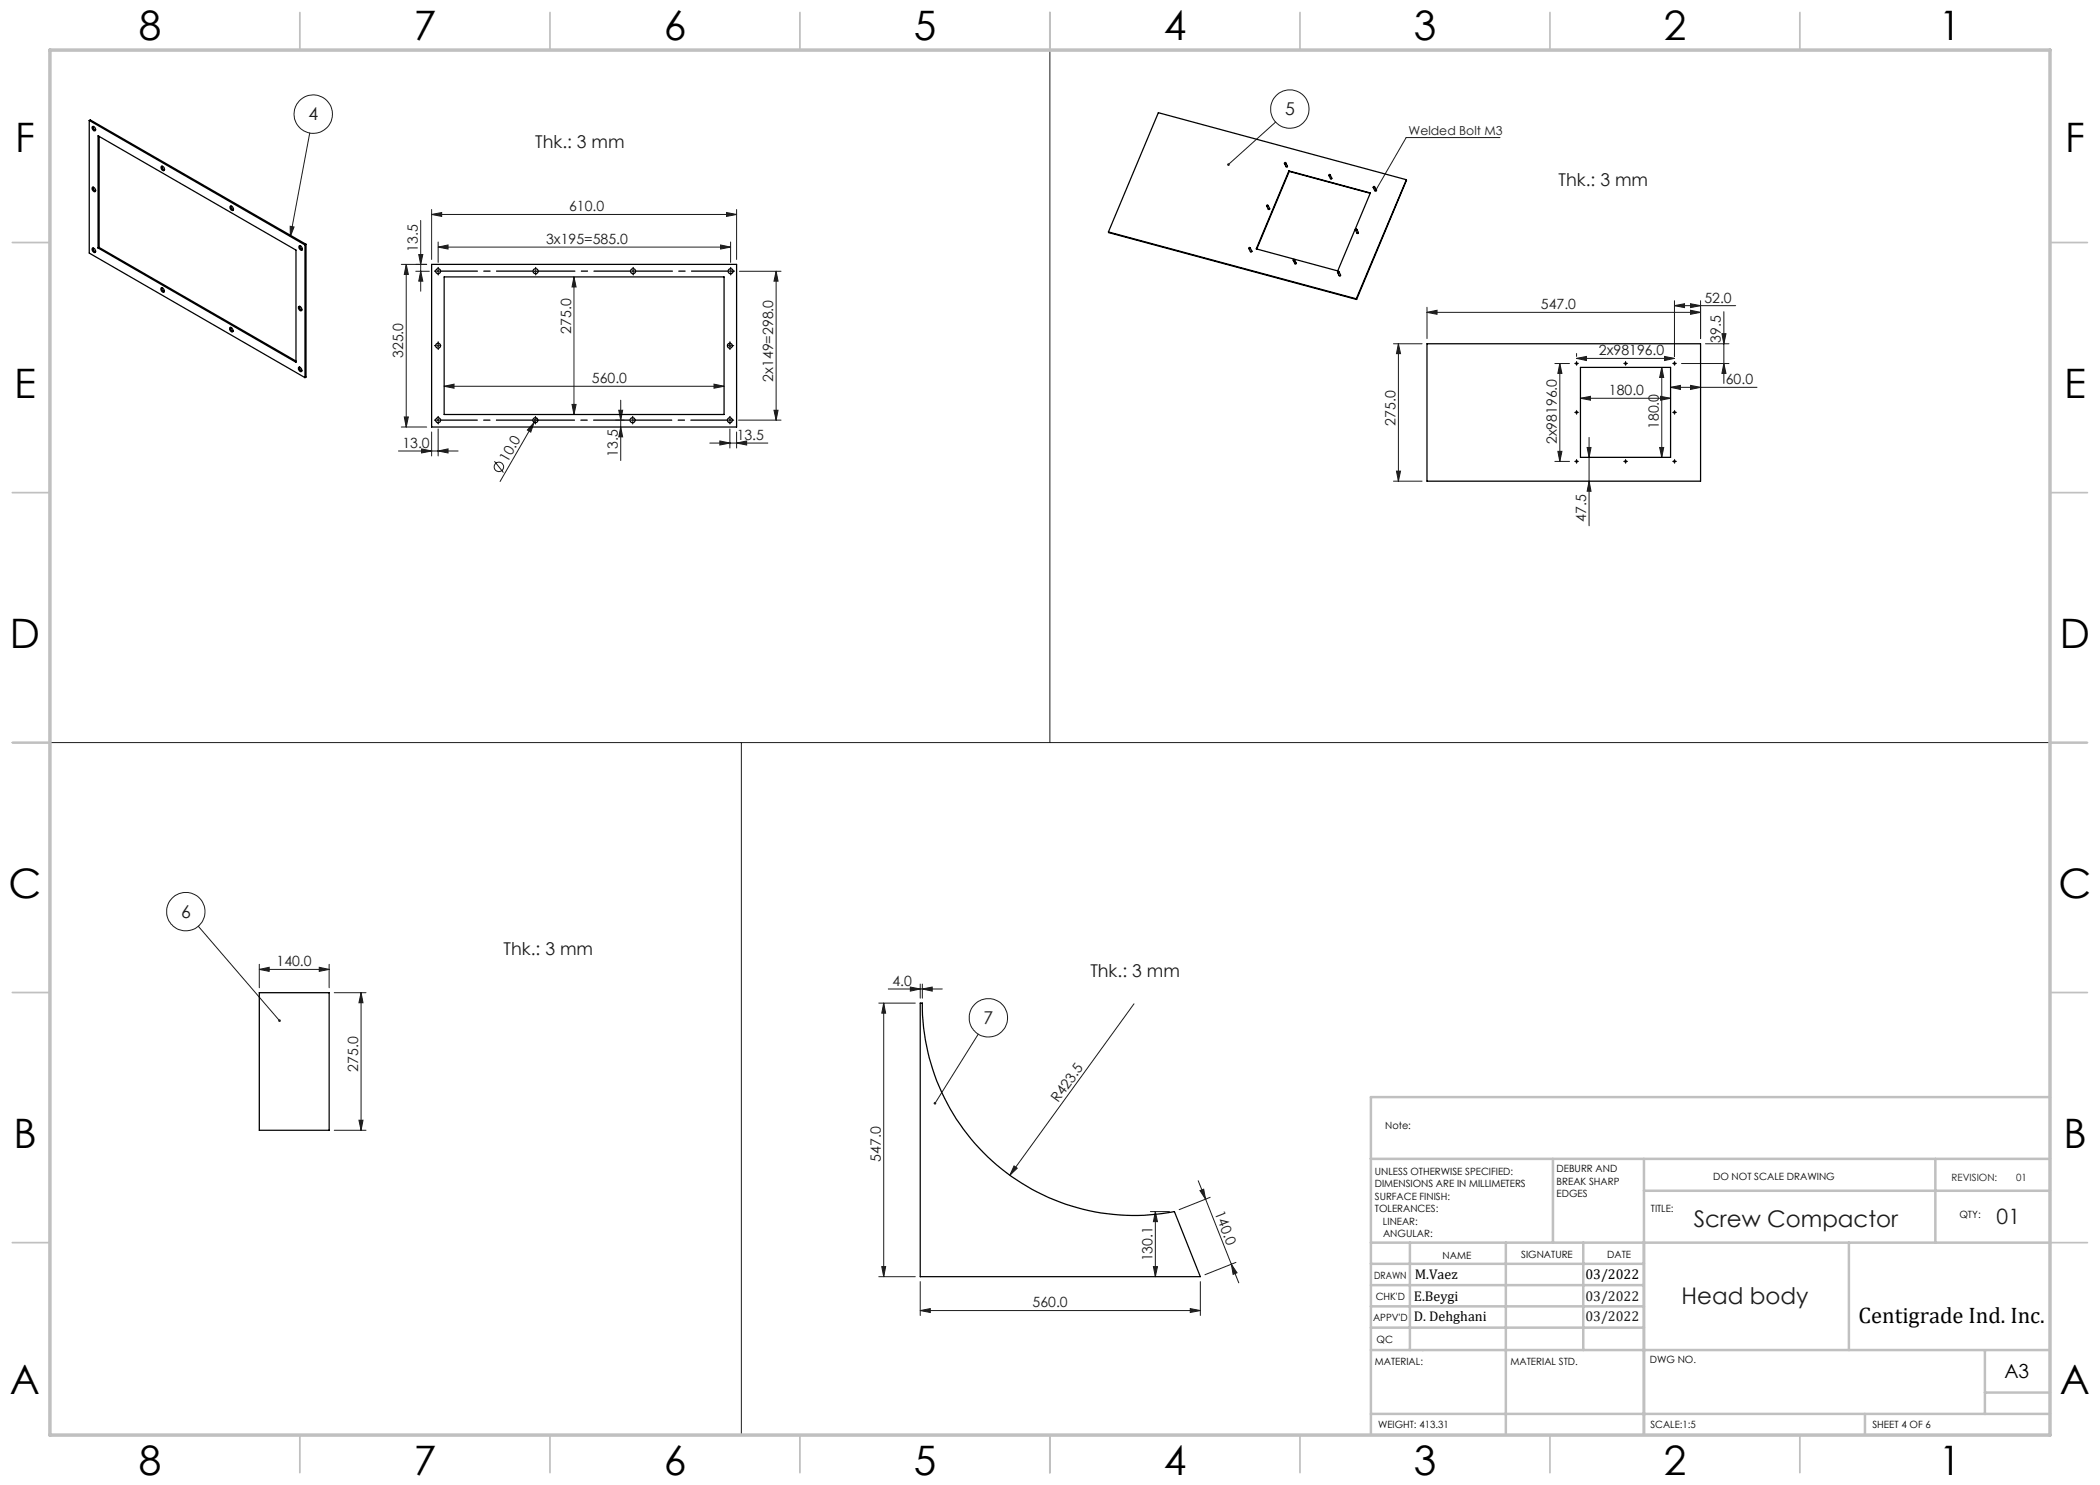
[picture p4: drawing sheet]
<svg xmlns="http://www.w3.org/2000/svg" width="420mm" height="297mm" viewBox="0 0 420 297" stroke-linecap="round" stroke-linejoin="round" font-family="sans-serif">
<g fill="none" stroke="#191924" stroke-width=".2">
<path d="M210 10v138.5M61.9 26.6l-3.8 20.7M255.1 24.4l-9.4 8.5M300 27.5h-18.8l-6 10.5M58 45.3l.8 .1-.7 1.9zM80.3 52.9h5M81.2 52.9v32.5M81.2 52.9l.5 2h-.8zM83.1 54.3h2.8M83.7 50.9h.9l-.5 2zM84.1 44.1v14.1M84.1 54.3l.5 1.9h-.9z"/>
<path d="M86.3 42.9l2-.4v.8zM86.3 41.9v10M86.3 42.9h61M87.6 49.4l2-.4v.8zM87.6 48.4v4.1M87.6 49.4h58.5M106.9 54.3h.5M107.1 54v.5M114.8 55.4v27.5M114.8 55.4l.4 2h-.8zM144.1 49l2 .4-2 .4zM145.3 42.5l2 .4-2 .4z"/>
<path d="M146.1 48.4v4.1M147.3 41.9v10M147.9 54.3h8.3M155.2 54.3l.4 1.9h-.8zM155.2 54.3v29.7M88.8 77.3l2-.5v.8zM88.8 77.3h56M142.8 76.8l2 .5-2 .3zM145.7 69.1h.5M146 68.9v.5M278.7 68.8h5.7M279.7 68.8l.4 1.9h-.8z"/>
<path d="M279.7 68.8v27.4M285.4 62.5l2-.4v.8zM285.4 61.5v6.2M285.4 62.5h54.7M311 72.7h2.9M312 72.7l.4 2h-.8zM312 72.7v19.6M315.1 72.7h.5M315.3 72.4v.6M315.3 71.7l2-.4v.8zM315.3 70.7v.6M315.3 71.7h19.6"/>
<path d="M316.1 79.7l2-.4v.7zM316.1 79.7h18M324.9 72.7h.5M325.1 72.4v.6M332.1 79.3l2 .4-2 .3zM332.4 73.5l.3 2h-.8zM332.4 73.5v18M332.9 71.3l2 .4-2 .4zM334.1 77.5l2-.4v.8zM334.1 77.5h17.3M334.6 72.7h.5M334.9 72.4v.6"/>
<path d="M334.9 61.1l2-.4v.8zM334.9 60.1v11.2M334.9 61.1h12.2M336.3 72.7h9.5M338.1 62.1l2 .4-2 .4zM338.1 60.7l2 .4-2 .4zM338.1 77.1l2 .4-2 .4zM340.1 60.1v7.6M341.1 68.8h4.7M344.4 66.7h.8l-.4 2.1zM344.8 72.7l.4 2h-.8zM344.8 62.3v14.4"/>
<path d="M79.7 90.2h11.9M80.3 85.4h5M80.9 83.4h.8l-.5 2zM84.3 89.8l2 .4-2 .4zM86.3 86.4v4.8M87.6 90.2l2-.4v.8zM87.6 85.8v5.4M98.9 92.2l1.8 2.3M106.8 84h.5M106.8 84.5l-.6 1.9-.7-.4zM106.8 84.5l-6.8 11.8M107.1 83.8v.5"/>
<path d="M107.3 83.6l-.5 .9M114.4 80.9h.8l-.4 2zM123.2 84h1.6M123.8 82.1h.7l-.4 1.9zM124.1 80v12.1M124.1 85.4l.4 2h-.7zM142 88.6h11.6M144 88.2l2 .4-2 .4zM146 85.8v3.8M147.3 88.6l2-.4v.8zM147.3 86.4v3.2M147.7 84h8.5"/>
<path d="M154.8 82.1h.8l-.4 1.9zM278.7 96.2h5.7M279.3 94.2h.8l-.4 2zM311 92.3h2.9M311.6 90.3h.8l-.4 2zM315.1 92.3h.5M315.1 82.5h.5M315.3 82.2v.5M315.3 92v.5M317.4 89.5h.8l-.4 2zM317.8 96.2l.4 2h-.8zM317.8 87.5v17.7"/>
<path d="M324.9 92.3h.5M325.1 92v.5M331.9 89.5h.8l-.3 2zM334.6 92.3h.5M334.6 82.5h.5M334.9 82.2v.5M334.9 92v.5M10 148.5h400M148.3 148.5v138.3M39.7 185.2l16.2 18.9M51.9 193.9l1.9-.4v.8zM51.9 192.9v4.7"/>
<path d="M51.9 193.9h13.9M63.9 193.5l1.9 .4-1.9 .4zM65.8 192.9v4.7M66.9 198.5h6.3M72.2 198.5v27.6M72.2 198.5l.4 2.1h-.8zM177.7 197.8h10.8M182.1 197.4l1.9 .4-1.9 .4zM184 196.8v2.8M184.5 197.8l1.9-.4v.8zM184.5 196.8v2.8M175.8 200.6h7.3"/>
<path d="M176.7 200.6v54.7M176.7 200.6l.4 2h-.7zM195.7 206.8l-8.7 13.9M226.8 200.8l-24.8 34.3M66.9 226.1h6.3M71.8 224h.8l-.4 2.1zM202.8 233.2l.6 .4-1.4 1.5zM239.6 236.1l1.5 3.8M240 238.1l.7-.3 .4 2.1zM241.1 239.9l5.2 13M242 239.5l-6.2 2.4M175.8 255.3h7.3"/>
<path d="M176.4 253.3h.7l-.4 2zM184 256.3v6.8M230.1 242.3h3.8M230.7 253.3h.8l-.4 2zM231.1 242.3v13M231.1 242.3l.4 2h-.8zM240.1 256.3v6.8M246.3 252.9l1.1 1.7-.8 .3zM246.3 252.9l1.5 3.7M247.2 252.5l-6.2 2.4M184 262.1l2.1-.4v.8zM184 262.1h56.1"/>
<path d="M238.1 261.7l2 .4-2 .4z"/>
<circle cx="62.7" cy="22.8" r="3.8"/>
<circle cx="258" cy="21.8" r="3.8"/>
<circle cx="99.8" cy="93.4" r=".93"/>
<circle cx="37.2" cy="182.3" r="3.8"/>
<circle cx="197.7" cy="203.6" r="3.8"/>
</g>
<g fill="none" stroke="#191924" stroke-width=".2" stroke-dasharray="15.2 1.3 1.3 1.3">
<path d="M87.1 54.2h-.2M87.6 54.2v-.2M87.6 54.2h-.2M87.6 54.2v.3M87.6 54.2h.3M87.6 53.7v-.2M87.6 54.7v.3M107.1 53.7v-.2M107.1 54.7v.3M126.6 54.2v-.2M126.6 54.2h-.2M126.6 54.2v.3"/>
<path d="M126.6 54.2h.3M126.6 53.7v-.2M126.6 54.7v.3M146.1 54.2v-.2M146.1 54.2h-.2M146.1 54.2v.3M146.1 54.2h.3M146.1 53.7v-.2M146.1 54.7v.3M146.6 54.2h.3M87.1 69.1h-.2M87.6 69.1v-.2"/>
<path d="M87.6 69.1h-.2M87.6 69.1v.3M87.6 69.1h.3M87.6 68.6v-.2M87.6 69.6v.3M146 68.6v-.2M146 69.6v.3M146.5 69.1h.2M315.1 72.7h-.2M315.3 72.4v-.1M315.3 72.9v.2M315.6 72.7h.1"/>
<path d="M324.9 72.7h-.2M325.1 72.4v-.1M325.1 72.9v.2M325.4 72.7h.1M334.7 72.7h-.2M334.9 72.4v-.1M334.9 72.9v.2M335.2 72.7h.1M87.1 84h-.2M87.6 84v-.2M87.6 84h-.2M87.6 84v.3"/>
<path d="M87.6 84h.3M87.6 83.5v-.2M87.6 84.5v.3M107.1 83.5v-.2M107.1 84.5v.3M126.5 84v-.2M126.5 84h-.2M126.5 84v.3M126.5 84h.3M126.5 83.5v-.2M126.5 84.5v.3M146 84v-.2"/>
<path d="M146 84h-.3M146 84v.3M146 84h.2M146 83.5v-.2M146 84.5v.3M146.5 84h.2M315.1 92.3h-.2M315.1 82.5h-.2M315.3 92v-.1M315.3 92.5v.2M315.3 82.2v-.1M315.3 82.7v.2"/>
<path d="M315.6 92.3h.1M315.6 82.5h.1M324.9 92.3h-.2M325.1 92v-.1M325.1 92.5v.2M325.4 92.3h.1M334.7 92.3h-.2M334.7 82.5h-.2M334.9 92v-.1M334.9 92.5v.2M334.9 82.2v-.1M334.9 82.7v.2"/>
<path d="M335.2 92.3h.1M335.2 82.5h.1"/>
</g>
<path d="M88.1 54.2h18.5M107.6 54.2h18.5M127.1 54.2h18.5M88.1 84h18.5M107.6 84h18.4M127 84h18.5" fill="none" stroke="#191924" stroke-width=".2" stroke-dasharray="15.2 1.3 1.3 1.3" stroke-dashoffset="7.9"/>
<g fill="none" stroke="#c0c0c0" stroke-width=".35">
<path d="M60 2.5v7.5M110 2.5v7.5M160 2.5v7.5M210 2.5v7.5M260 2.5v7.5M310 2.5v7.5M360 2.5v7.5M2.5 48.5h7.5M410 48.5h7.5M2.5 98.5h7.5M410 98.5h7.5M2.5 148.5h7.5"/>
<path d="M410 148.5h7.5M2.5 198.5h7.5M410 198.5h7.5M2.5 248.5h7.5M410 248.5h7.5M60 287v7.5M110 287v7.5M160 287v7.5M210 287v7.5M260 287v7.5M310 287v7.5M360 287v7.5"/>
</g>
<g fill="none" stroke="#c0c0c0" stroke-width=".5">
<path d="M410 219.4h-135.8v67.4M274.2 231.8h135.8M310.6 231.8v16.7M328.8 231.8v55.2M328.8 238.2h81.2M387.1 231.8v16.7M274.2 248.5h135.8M274.2 257h54.6M274.2 252.8h54.6M282 248.5v21.5M301.2 248.5v38.3M316.7 248.5v21.5"/>
<path d="M369.8 248.5v21.5M274.2 265.5h54.6M274.2 261.3h54.6M274.2 270h135.8M397 270v12.8M397 278.5h13M274.2 282.8h135.8M373 282.8v4.2"/>
</g>
<path d="M10 10h400v277h-400z" fill="none" stroke="#c0c0c0" stroke-width=".7"/>
<g fill="#191924">
<path d="M275 37.8a.28 .28 0 0 1 .3 0 .28 .28 0 0 1 .1 .4 .28 .28 0 0 1-.3 .1l.1-.3-.1 .3z"/>
<path d="M202.8 233.2l.6 .4-1.4 1.5z"/>
<path d="M106.8 84.5l-.6 1.9-.7-.4z"/>
<path d="M58 45.3l.8 .1-.7 1.9zM245.5 32.7v.4l.2-.2-.2 .2a.26 .26 0 0 0 .4 0 .26 .26 0 0 0 0-.4 .26 .26 0 0 0-.4 0zM55.7 204a.28 .28 0 0 0 0 .3 .28 .28 0 0 0 .4 0l-.2-.2 .2 .2a.28 .28 0 0 0 0-.4 .28 .28 0 0 0-.4 .1zM186.8 220.4v.4l.2-.1-.1 .2a.26 .26 0 0 0 .4-.3 .27 .27 0 0 0-.5-.2z"/>
<path d="M246.3 252.9l1.1 1.7-.8 .3zM240 238.1l.7-.3 .4 2.1z"/>
<path d="M145.3 42.5l2 .4-2 .4zM86.3 42.9l2-.4v.8zM144.1 49l2 .4-2 .4zM87.6 49.4l2-.4v.8zM87.6 90.2l2-.4v.8zM84.3 89.8l2 .4-2 .4zM63.9 193.5l1.9 .4-1.9 .4zM51.9 193.9l1.9-.4v.8zM184.5 197.8l1.9-.4v.8zM182.1 197.4l1.9 .4-1.9 .4z"/>
<path d="M88.8 77.3l2-.5v.8zM142.8 76.8l2 .5-2 .3zM144 88.2l2 .4-2 .4zM147.3 88.6l2-.4v.8zM285.4 62.5l2-.4v.8zM338.1 62.1l2 .4-2 .4zM316.1 79.7l2-.4v.7zM332.1 79.3l2 .4-2 .3zM315.3 71.7l2-.4v.8zM332.9 71.3l2 .4-2 .4zM334.9 61.1l2-.4v.8zM338.1 60.7l2 .4-2 .4zM334.1 77.5l2-.4v.8zM338.1 77.1l2 .4-2 .4zM184 262.1l2.1-.4v.8zM238.1 261.7l2 .4-2 .4z"/>
<path d="M84.1 54.3l.5 1.9h-.9zM83.7 50.9h.9l-.5 2zM279.3 94.2h.8l-.4 2zM279.7 68.8l.4 1.9h-.8zM344.8 72.7l.4 2h-.8zM344.4 66.7h.8l-.4 2.1zM71.8 224h.8l-.4 2.1zM72.2 198.5l.4 2.1h-.8z"/>
<path d="M81.2 52.9l.5 2h-.8zM80.9 83.4h.8l-.5 2zM114.8 55.4l.4 2h-.8zM114.4 80.9h.8l-.4 2zM155.2 54.3l.4 1.9h-.8zM154.8 82.1h.8l-.4 1.9zM123.8 82.1h.7l-.4 1.9zM124.1 85.4l.4 2h-.7zM332.4 73.5l.3 2h-.8zM331.9 89.5h.8l-.3 2zM317.4 89.5h.8l-.4 2zM317.8 96.2l.4 2h-.8zM312 72.7l.4 2h-.8zM311.6 90.3h.8l-.4 2zM176.7 200.6l.4 2h-.7zM176.4 253.3h.7l-.4 2zM231.1 242.3l.4 2h-.8zM230.7 253.3h.8l-.4 2z"/>
</g>
<g fill="none" stroke="#000" stroke-width=".25">
<path d="M17.9 24.1l43.1 24.9M17.9 24.1l.2-.1 43.1 24.9M17.9 24.1v26.5l43.1 24.9M18.5 25.4a.49 .49 0 0 1 .5 .2 .49 .49 0 0 1-.1 .6 .65 .65 0 0 1-.4-.8zM18.5 37.5a.53 .53 0 0 1 .5 .2 .53 .53 0 0 1-.1 .6 .63 .63 0 0 1-.4-.8zM18.6 25.3l.1 .3 .4 .5M18.6 37.4l.1 .4 .4 .4M19.6 27.2l39.6 22.8v22.5l-39.6-22.9zM19.8 27.3v22.2M32.3 33.3a.48 .48 0 0 1 .5 .3 .48 .48 0 0 1-.2 .5 .67 .67 0 0 1-.3-.8zM32.4 33.2v.1a.7 .7 0 0 0 .5 .7M257.1 32.6l.4 .8h-.3l-.3-.7"/>
<path d="M257.8 34.2l16.3 4.4-6.6 15.6-16.3-4.4zM257.8 34.2v.1M257.8 34.3l16.2 4.4M257.8 34.3l-6.4 15.5M266 35l.4 .7-.1 .1h-.2l-.3-.7M274.9 37.4l.3 .6v.2h-.2l-.4-.7M281.3 35.9l-10 24M281.3 35.9l-10 23.9M281.3 35.9l-49.6-13.4-10 23.9M18.5 49.6a.53 .53 0 0 1 .5 .3 .53 .53 0 0 1-.1 .6 .63 .63 0 0 1-.4-.9zM18.6 49.6a.7 .7 0 0 0 .5 .8M19.8 49.5l-.2 .1"/>
<path d="M19.8 49.5l39.4 22.7M32.2 57.6a.51 .51 0 0 1 .6 .3 .51 .51 0 0 1-.1 .6h-.1a.67 .67 0 0 1-.4-.9zM32.4 57.5v.4l.4 .4M46 41.3a.48 .48 0 0 1 .6 .2 .48 .48 0 0 1-.1 .6 .72 .72 0 0 1-.5-.8zM46.2 41.2a.71 .71 0 0 0 .5 .8M59.8 49.2a.49 .49 0 0 1 .6 .3 .49 .49 0 0 1-.1 .6l-.5-.5zM60 49.1v.4l.5 .4M61 49v26.5M61.2 48.9l-.2 .1M61.2 48.9v26.5l-.2 .1M86.3 52.9h61v32.5h-61zM88.8 55.4h56v27.5h-56z"/>
<path d="M221.7 46.4l.1 .1 49.5 13.4M221.7 46.4l49.6 13.4M250 49.6l.3 .8-.2-.1-.3-.6M253.6 41.1l.3 .8-.3-.1-.3-.6M258.9 52l.4 .7-.1 .1-.2-.1-.3-.6M267.8 54.4l.3 .6a.16 .16 0 0 1-.1 .2 .16 .16 0 0 1-.2-.1l-.3-.6M271.3 59.8v.1M271.4 45.9l.3 .6-.1 .2-.2-.1-.3-.6M45.9 65.6a.49 .49 0 0 1 .6 .2 .49 .49 0 0 1-.1 .6l-.5-.5zM46.1 65.5l.1 .4 .4 .4M59.7 73.5a.49 .49 0 0 1 .6 .2 .49 .49 0 0 1-.1 .6l-.5-.4zM59.7 61.3a.49 .49 0 0 1 .6 .3 .49 .49 0 0 1-.1 .6 .66 .66 0 0 1-.5-.9z"/>
<path d="M59.9 61.3l.2 .6 .3 .2M59.9 73.4v.4l.5 .4M285.4 68.8h54.7v27.4h-54.7zM316.1 73.5h18v18h-18zM51.9 198.5h13.9v27.6h-13.9zM184 200.6h.5a42.3 42.3 0 0 0 50.4 41.7l5.2 13h-56.1z"/>
<circle cx="257" cy="32.6" r=".14"/>
<circle cx="265.9" cy="35" r=".14"/>
<circle cx="274.8" cy="37.4" r=".15"/>
<circle cx="87.6" cy="54.2" r=".5"/>
<circle cx="107.1" cy="54.2" r=".51"/>
<circle cx="126.6" cy="54.2" r=".5"/>
<circle cx="146.1" cy="54.2" r=".5"/>
<circle cx="249.9" cy="49.6" r=".14"/>
<circle cx="253.4" cy="41.1" r=".14"/>
<circle cx="258.8" cy="52" r=".14"/>
<circle cx="267.6" cy="54.4" r=".15"/>
<circle cx="271.2" cy="45.9" r=".15"/>
<circle cx="87.6" cy="69.2" r=".5"/>
<circle cx="146" cy="69.2" r=".5"/>
<circle cx="315.3" cy="72.7" r=".15"/>
<circle cx="325.1" cy="72.7" r=".15"/>
<circle cx="334.9" cy="72.7" r=".16"/>
<circle cx="87.6" cy="84" r=".5"/>
<circle cx="107.1" cy="84" r=".5"/>
<circle cx="126.5" cy="84" r=".51"/>
<circle cx="146" cy="84" r=".5"/>
<circle cx="315.3" cy="82.5" r=".15"/>
<circle cx="315.3" cy="92.3" r=".15"/>
<circle cx="325.1" cy="92.3" r=".15"/>
<circle cx="334.9" cy="82.5" r=".16"/>
<circle cx="334.9" cy="92.3" r=".16"/>
</g>
<g font-size="8.1">
<text x="27.8" y="8">8</text>
<text x="82.8" y="8">7</text>
<text x="132.8" y="8">6</text>
<text x="182.8" y="8">5</text>
<text x="232.8" y="8">4</text>
<text x="282.8" y="8">3</text>
<text x="332.8" y="8">2</text>
<text x="387.8" y="8">1</text>
<text x="3" y="30.4">F</text>
<text x="413" y="30.4">F</text>
<text x="2.8" y="79.6">E</text>
<text x="412.8" y="79.6">E</text>
<text x="2" y="129.6">D</text>
<text x="412" y="129.6">D</text>
<text x="1.7" y="179.6">C</text>
<text x="411.7" y="179.6">C</text>
<text x="2.7" y="229.6">B</text>
<text x="412.7" y="229.6">B</text>
<text x="2" y="278.9">A</text>
<text x="412" y="278.9">A</text>
<text x="27.8" y="295">8</text>
<text x="82.8" y="295">7</text>
<text x="132.8" y="295">6</text>
<text x="182.8" y="295">5</text>
<text x="232.8" y="295">4</text>
<text x="282.8" y="295">3</text>
<text x="332.8" y="295">2</text>
<text x="387.8" y="295">1</text>
</g>
<g font-size="4.6" fill="#191924">
<text x="338.7" y="245.3">Screw Compactor</text>
<text x="336.3" y="260.8">Head body</text>
</g>
<text font-size="4.5" x="371.7" y="264.6">Centigrade Ind. Inc.</text>
<text font-size="4.2" fill="#191924" x="399.3" y="244.8">01</text>
<text font-size="3.9" x="400.9" y="275.5">A3</text>
<g font-size="3.5" fill="#191924">
<text x="257" y="23">5</text>
<text x="61.7" y="24.1">4</text>
<text x="107" y="29.7">Thk.: 3 mm</text>
<text x="311.7" y="37.1">Thk.: 3 mm</text>
<text x="36.2" y="183.6">6</text>
<text x="100.7" y="191">Thk.: 3 mm</text>
<text x="218.1" y="195.4">Thk.: 3 mm</text>
<text x="196.7" y="204.8">7</text>
</g>
<g font-size="2.8" fill="#191924">
<text x="113.8" y="42.3">610.0</text>
<text x="83.6" y="50.3" transform="rotate(-90 83.6 50.3)">13.5</text>
<text x="109.2" y="48.8">3x195=585.0</text>
<text x="308.2" y="61.8">547.0</text>
<text x="340.9" y="60.5">52.0</text>
<text x="80.7" y="71.6" transform="rotate(-90 80.7 71.6)">325.0</text>
<text x="114.2" y="66.7" transform="rotate(-90 114.2 66.7)">275.0</text>
<text x="319.8" y="71.1">2x98196.0</text>
<text x="344.2" y="68.6" transform="rotate(-90 344.2 68.6)">39.5</text>
<text x="118.4" y="76.6">560.0</text>
<text x="154.6" y="76.3" transform="rotate(-90 154.6 76.3)">2x149=298.0</text>
<text x="345.2" y="76.8">60.0</text>
<text x="321.8" y="79">180.0</text>
<text x="80.5" y="89.6">13.0</text>
<text x="147.3" y="88">13.5</text>
<text x="279.1" y="85.1" transform="rotate(-90 279.1 85.1)">275.0</text>
<text x="311.4" y="88.8" transform="rotate(-90 311.4 88.8)">2x98196.0</text>
<text x="331.8" y="85.8" transform="rotate(-90 331.8 85.8)">180.0</text>
<text x="101.5" y="92.5" transform="rotate(-60 101.5 92.5)">10.0</text>
<text x="123.5" y="91.3" transform="rotate(-90 123.5 91.3)">13.5</text>
<text x="317.2" y="104.4" transform="rotate(-90 317.2 104.4)">47.5</text>
<text x="55.3" y="193.2">140.0</text>
<text x="178.5" y="197.2">4.0</text>
<text x="71.6" y="214.4" transform="rotate(-90 71.6 214.4)">275.0</text>
<text x="211.6" y="220.7" transform="rotate(-54 211.6 220.7)">R423.5</text>
<text x="176.1" y="232.3" transform="rotate(-90 176.1 232.3)">547.0</text>
<text x="242.9" y="242.6" transform="rotate(68 242.9 242.6)">140.0</text>
<text x="230.5" y="252.3" transform="rotate(-90 230.5 252.3)">130.1</text>
<text x="206.5" y="261.5">560.0</text>
<text x="317.1" y="260.1">03/2022</text>
<text x="317.1" y="264.2">03/2022</text>
</g>
<g font-size="2.8">
<text x="282.9" y="255.9">M.Vaez</text>
<text x="317.1" y="255.9">03/2022</text>
<text x="282.8" y="260.1">E.Beygi</text>
<text x="282.8" y="264.2">D. Dehghani</text>
</g>
<text font-size="2.5" fill="#191924" x="281.7" y="26.9">Welded Bolt M3</text>
<g font-size="2">
<text x="277" y="225.8">Note:</text>
<text x="275" y="234.9">UNLESS OTHERWISE SPECIFIED:</text>
<text x="275" y="237.4">DIMENSIONS ARE IN MILLIMETERS</text>
<text x="275" y="239.9">SURFACE FINISH:</text>
<text x="311.3" y="234.5">DEBURR AND</text>
<text x="311.3" y="237">BREAK SHARP</text>
<text x="311.3" y="239.5">EDGES</text>
<text x="342.6" y="236">DO NOT SCALE DRAWING</text>
<text x="275" y="242.4">TOLERANCES:</text>
<text x="276.6" y="244.9">LINEAR:</text>
<text x="330.2" y="242.4">TITLE:</text>
<text x="391.9" y="243.7">QTY:</text>
<text x="276.6" y="247.4">ANGULAR:</text>
<text x="288.5" y="251.7">NAME</text>
<text x="304.2" y="251.7">SIGNATURE</text>
<text x="321.4" y="251.7">DATE</text>
<text x="274.8" y="255.9">DRAWN</text>
<text x="275.1" y="260.1">CHK'D</text>
<text x="274.6" y="264.2">APPV'D</text>
<text x="275.3" y="268.5">QC</text>
<text x="275" y="273">MATERIAL:</text>
<text x="302.1" y="273">MATERIAL STD.</text>
<text x="330" y="272.5">DWG NO.</text>
<text x="275.6" y="285.6">WEIGHT: 413.31</text>
<text x="330.1" y="285.6">SCALE:1:5</text>
<text x="374.5" y="285.6">SHEET 4 OF 6</text>
</g>
<g font-size="2" fill="#191924">
<text x="390.3" y="236.1">REVISION:</text>
<text x="403.2" y="236.1">01</text>
</g>
</svg>
